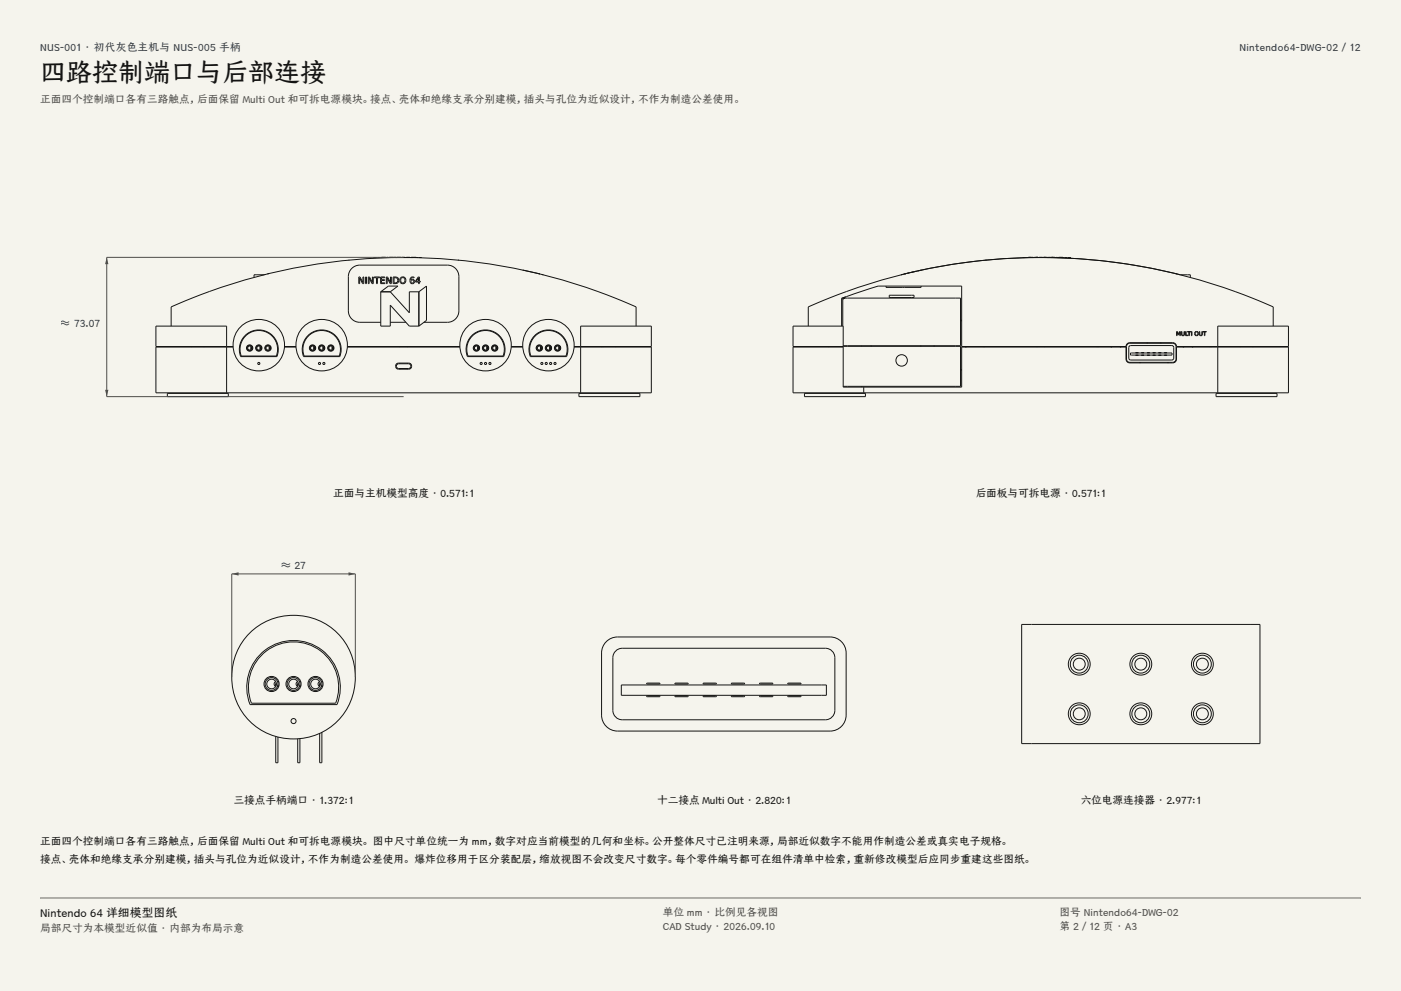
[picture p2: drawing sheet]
<svg xmlns="http://www.w3.org/2000/svg" width="420mm" height="297mm" viewBox="0 0 420 297" stroke-linecap="round" stroke-linejoin="round" font-family="sans-serif">
<g fill="#f5f4ed">
<path d="M0 0h420v297h-420z"/>
<path d="M12 12h396v275h-396z"/>
</g>
<g fill="none" stroke="#141413" stroke-width=".3">
<path d="M104.7 77.9l-.2 .1M112 77.2h.9M112 77.2h.1M112.1 77.2h.1M112.4 77.2h.1M112.5 77.2h.1M112.8 77.2h.1M112.9 77.2h.1M113.2 77.2h.1M113.2 77.2h.7M113.9 77.2h.1M114.1 77.2h.1"/>
<path d="M114.1 77.2h.9M114.2 77.2h.1M114.4 77.1h.1M114.4 77.1h1.2M114.5 77.2h.1M114.6 77.1v.1M114.9 77.2h.1M115 77.2h.1M115.2 77.2h1M115.2 77.2h.1M115.3 77.1h.1M115.6 77.1h.1"/>
<path d="M116.1 77.1h.1M116.1 77.1h.2M116.2 77.2h.1M116.3 77.1h.1M116.4 77.2h.5M116.4 77.2h.1M116.5 77.2h.1M116.7 77.1h.2M116.7 77.1h.1M116.9 77.1h.3M116.9 77.1v.1M117 77.2h.1"/>
<path d="M117.2 77.1h.7M117.2 77.1v.1M117.5 77.2h.1M117.6 77.2h.1M117.9 77.1v.1M118.1 77.1h.1M118.1 77.1l-1.2 .1M118.6 77.2h.1M118.8 77.1h-.7M118.8 77.1h.1M118.9 77.1h.6M118.9 77.1h.1"/>
<path d="M119.2 77.2h-.6M119.2 77.2h.1M119.4 77.2h.1M119.5 77.1l.7 .1h-.8M119.5 77.1v.1M119.8 77.2h.1M120.1 77.2h.1M120.4 77.1h.2M120.4 77.1h.1M120.6 77.1h.7M120.6 77.1h.1M121.3 77.1h.2"/>
<path d="M121.3 77.1h.1M121.5 77.1h.1M121.6 77.2h.4M121.7 77.2h.1M121.8 77.1h.1M121.8 77.1h.7M121.8 77.1v.1M121.8 77.2h.1M122 77.2h.1M122.1 77.2h.1M122.3 77.2h.1M122.5 77.1h.2"/>
<path d="M122.5 77.1v.1M122.7 77.1v.1M122.7 77.1h.2l-.8 .1M123.1 77.2h.1M123.1 77.2h.7M123.2 77.1h.9M123.2 77.1h.1M123.8 77.2h.1M124.1 77.2h.1M124.1 77.1h.7M124.1 77.1v.1M124.2 77.2h.1"/>
<path d="M124.4 77.2h1M124.4 77.2h.1M124.8 77.1v.1M125.4 77.2h.1M125.6 77.2h.7M125.6 77.2h.1M125.7 77.2h.1M126.2 77.2h.1M126.3 77.2h.1M137.3 77.9l.3 .1M46.7 97.7h21.2v6.1h-21.2zM51.3 97.7v-5.7l3.9-1.7a171.4 171.4 0 0 1 135.5 1.7v5.7"/>
<path d="M79.2 82.4h-3v.7M79.6 82.2l-.4 .1M80.6 82l-.4 .1M107.6 83h.3l.9 1.7v-1.7h.3v2h-.4l-.9-1.7v1.7h-.2zM109.6 83h.3v2h-.3zM110.4 83h.4l.8 1.7v-1.7h.3v2h-.4l-.8-1.7v1.7h-.3zM112.2 83h1.6v.2h-.7v1.8h-.2v-1.8h-.7zM114.1 83h1.3v.2h-1v.6h.9v.3h-.9v.7h1v.2h-1.3zM114.1 96.6h-6.2a3.4 3.4 0 0 1-3.5-3.4v-10.3a3.4 3.4 0 0 1 3.5-3.4h26.2a3.4 3.4 0 0 1 3.5 3.4v10.3a3.4 3.4 0 0 1-3.5 3.4h-7M114.1 87.5v10.2h2.9v-6.2l5.7 6.2h2.9M114.1 87.5h2.9M114.1 87.5l2.3-1.8h2.9l-2.3 1.8"/>
<path d="M115.8 83h.4l.9 1.7v-1.7h.2v2h-.3l-.9-1.7v1.7h-.3zM117 96.6h4.7M117 87.5l5.7 6.2v-6.2h2.9M117.9 83a1.13 1.13 0 0 1 1.4 .3 1.13 1.13 0 0 1 0 1.5l-1.4 .2zM118.1 83.2a.83 .83 0 0 1 1.1 .8 .83 .83 0 0 1-1.1 .8zM123.1 83.3a.56 .56 0 0 1 .5-.4 .56 .56 0 0 1 .5 .4h-.1a.61 .61 0 0 0-.6 0 .61 .61 0 0 0-.2 .6 .69 .69 0 0 1 1 .3 .69 .69 0 0 1-.6 1 .69 .69 0 0 1-.7-.9zM125.4 83h.3v1.3h.3v.2h-.3v.5h-.2v-.5h-.9zM125.5 83.2v1.1h-.7zM125.6 87.5v10.2M125.6 87.5l2.3-1.8v10.3l-2.3 1.7M156.7 80.9l5.1 1.2-.3-.1M162.4 82.2l.5 .2"/>
<path d="M174.1 97.7h21.2v6.1h-21.2zM50.2 117.9h18.2v1h-18.2zM57.4 103.8v.2M61.2 103.8v.2M67.9 104h-21.2v13.7h21.2M67.9 104v13.7M67.9 104h2M67.9 117.7h106.2M67.9 103.8h2M73.4 100.6a5.8 5.8 0 0 1 7.4-.8 5.8 5.8 0 0 1 2.2 7.1h-10.8a5.8 5.8 0 0 1 1.2-6.3zM73.6 100.7a5.6 5.6 0 0 1 7-.8 5.6 5.6 0 0 1 2.2 6.8h-10.5a5.6 5.6 0 0 1 1.3-6zM75.4 104.3v.3"/>
<path d="M75.4 104l-.2 .2 .2 .4M75.4 104.2v.2M75.6 104l.2 .1M75.6 104h.1M75.6 104.4v.2M75.8 104.5l-.2 .1M78.1 104l-.2 .4 .2 .2v-.3M78.2 104.2v.2M78.3 104l.2 .1M78.3 104h.1M78.4 104.4v.2M78.5 104.5l-.2 .1"/>
<path d="M80.8 104l-.1 .4 .1 .2v-.3M80.9 104.2v.2M81.1 104l.1 .1M81.1 104.4v.2M81.2 104.5l-.1 .1M85.3 104h3.4M85.3 103.8h3.4M92.3 100.6a5.8 5.8 0 0 1 7.3-.8 5.8 5.8 0 0 1 2.3 7.1h-10.9a5.8 5.8 0 0 1 1.3-6.3zM92.4 100.7a5.6 5.6 0 0 1 7.1-.8 5.6 5.6 0 0 1 2.2 6.8h-10.5a5.6 5.6 0 0 1 1.2-6zM94.2 104l-.2 .4 .2 .2v-.3M94.3 104.2v.2M94.4 104l.2 .1"/>
<path d="M94.5 104.4v.2M94.6 104.5l-.2 .1M96.9 104l-.1 .4 .2 .2v-.3M97 104.2v.2M97.2 104l.2 .1M97.2 104h.1M97.2 104.4v.2M97.4 104.5l-.2 .1M99.6 104h.1M99.7 104l-.2 .4 .2 .2v-.3M99.8 104.2v.2M99.9 104l.2 .1"/>
<path d="M99.9 104h.1M100 104.4v.2M100.1 104.5l-.2 .1M104.1 104h33.8M104.1 103.8h33.8M118.8 109.8l.2 .4 .5 .2h3l.5-.2 .2-.4M118.8 109.7l.2-.5 .5-.2h3l.5 .2 .2 .5M118.8 109.7v.1M118.9 109.1l.6-.3h3a.92 .92 0 0 1 .9 .9 .92 .92 0 0 1-.9 .9h-3a.92 .92 0 0 1-.9-.5 .92 .92 0 0 1 .3-1zM119.9 103.8v.2M119.9 108.8v.2M119.9 110.4v.2"/>
<path d="M122.1 103.8v.2M122.1 108.8v.2M122.1 110.4v.2M123.2 109.7v.1M141.4 100.6a5.8 5.8 0 0 1 7.3-.8 5.8 5.8 0 0 1 2.3 7.1h-10.9a5.8 5.8 0 0 1 1.3-6.3zM141.6 100.7a5.6 5.6 0 0 1 7-.8 5.6 5.6 0 0 1 2.2 6.8h-10.5a5.6 5.6 0 0 1 1.3-6zM143.3 104.3v.3M143.3 104l-.1 .2 .1 .4M143.4 104.2v.2M143.5 104l.2 .1M143.6 104h.1M143.6 104.4v.2"/>
<path d="M143.7 104.5l-.2 .1M146.1 104l-.2 .4 .2 .2v-.3M146.2 104.2v.2M146.3 104l.2 .1M146.4 104.4v.2M146.5 104.5l-.2 .1M148.8 104l-.2 .4 .2 .2v-.3M148.9 104.2v.2M149 104l.2 .1M149.1 104.4v.2M149.2 104.5l-.2 .1M153.3 104h3.4"/>
<path d="M153.3 103.8h3.4M160.2 100.6a5.8 5.8 0 0 1 7.4-.8 5.8 5.8 0 0 1 2.2 7.1h-10.8a5.8 5.8 0 0 1 1.2-6.3zM160.4 100.7a5.6 5.6 0 0 1 7.1-.8 5.6 5.6 0 0 1 2.2 6.8h-10.5a5.6 5.6 0 0 1 1.2-6zM162.1 104l-.1 .4 .2 .2v-.3M162.3 104.2v.2M162.4 104l.2 .1M162.4 104h.1M162.5 104.4v.2M162.6 104.5l-.2 .1M164.9 104l-.2 .4 .2 .2v-.3M165 104.2v.2M165.1 104l.2 .1"/>
<path d="M165.2 104h.1M165.2 104.4v.2M165.3 104.5l-.2 .1M167.6 104h.1M167.7 104l-.2 .4 .2 .2v-.3M167.7 104.2v.2M167.9 104l.2 .1M167.9 104h.1M167.9 104.4v.2M168.1 104.5l-.2 .1M172.1 104h2M172.1 103.8h2"/>
<path d="M173.6 117.9h18.2v1h-18.2zM174.1 104h21.2v13.7h-21.2M174.1 104v13.7M180.4 103.8v.2M180.8 103.8v.2M184.6 103.8v.2"/>
<circle cx="120.8" cy="84" r=".99"/>
<circle cx="120.8" cy="83.9" r=".75"/>
<circle cx="123.6" cy="84.3" r=".44"/>
<circle cx="74.8" cy="104.3" r=".95"/>
<circle cx="74.8" cy="104.3" r=".8"/>
<circle cx="74.8" cy="104.3" r=".6"/>
<circle cx="77.6" cy="103.4" r="7.7"/>
<circle cx="77.6" cy="104.3" r=".95"/>
<circle cx="77.6" cy="104.3" r=".8"/>
<circle cx="77.6" cy="104.3" r=".6"/>
<circle cx="77.6" cy="108.9" r=".32"/>
<circle cx="80.3" cy="104.3" r=".95"/>
<circle cx="80.3" cy="104.3" r=".8"/>
<circle cx="80.3" cy="104.3" r=".6"/>
<circle cx="93.7" cy="104.3" r=".95"/>
<circle cx="93.7" cy="104.3" r=".8"/>
<circle cx="93.7" cy="104.3" r=".6"/>
<circle cx="95.8" cy="108.9" r=".32"/>
<circle cx="96.4" cy="103.4" r="7.7"/>
<circle cx="96.4" cy="104.3" r=".95"/>
<circle cx="96.4" cy="104.3" r=".8"/>
<circle cx="96.4" cy="104.3" r=".6"/>
<circle cx="97.1" cy="108.9" r=".32"/>
<circle cx="99.2" cy="104.3" r=".95"/>
<circle cx="99.2" cy="104.3" r=".8"/>
<circle cx="99.2" cy="104.3" r=".6"/>
<circle cx="142.8" cy="104.3" r=".95"/>
<circle cx="142.8" cy="104.3" r=".8"/>
<circle cx="142.8" cy="104.3" r=".6"/>
<circle cx="144.2" cy="108.9" r=".32"/>
<circle cx="145.5" cy="103.4" r="7.7"/>
<circle cx="145.6" cy="104.3" r=".95"/>
<circle cx="145.6" cy="104.3" r=".8"/>
<circle cx="145.6" cy="104.3" r=".6"/>
<circle cx="145.6" cy="108.9" r=".32"/>
<circle cx="146.9" cy="108.9" r=".32"/>
<circle cx="148.3" cy="104.3" r=".95"/>
<circle cx="148.3" cy="104.3" r=".8"/>
<circle cx="148.3" cy="104.3" r=".6"/>
<circle cx="161.7" cy="104.3" r=".95"/>
<circle cx="161.7" cy="104.3" r=".8"/>
<circle cx="161.7" cy="104.3" r=".6"/>
<circle cx="162.4" cy="108.9" r=".32"/>
<circle cx="163.8" cy="108.9" r=".32"/>
<circle cx="164.4" cy="103.4" r="7.7"/>
<circle cx="164.4" cy="104.3" r=".95"/>
<circle cx="164.4" cy="104.3" r=".8"/>
<circle cx="164.4" cy="104.3" r=".6"/>
<circle cx="165.1" cy="108.9" r=".32"/>
<circle cx="166.4" cy="108.9" r=".32"/>
<circle cx="167.2" cy="104.3" r=".95"/>
<circle cx="167.2" cy="104.3" r=".8"/>
<circle cx="167.2" cy="104.3" r=".6"/>
</g>
<path d="M121 77.1h-89v41.8h89" fill="none" stroke="#504e49" stroke-width=".3"/>
<g fill="#504e49">
<path d="M32 77.1l.5 2.1h-1z"/>
<path d="M31.5 116.8h1l-.5 2.1z"/>
</g>
<g fill="none" stroke="#141413" stroke-width=".3">
<path d="M295.7 77.9l-.3 .1M306.7 77.2h.7M306.7 77.2h.1M306.8 77.2h.1M307.2 77.2h.1M307.4 77.2h.1M307.6 77.2h1M307.6 77.2h.1M308.2 77.1l.6 .1M308.2 77.1v.1M308.6 77.2h.1M308.6 77.1h1.2"/>
<path d="M308.6 77.1h.1M308.8 77.2h.1M309.2 77.2h.1M309.2 77.2h.7M309.8 77.1h.1M309.9 77.2h.1M310.1 77.1h.2M310.1 77.1h.1M310.1 77.2h.8M310.1 77.2h.1M310.2 77.2h.1M310.3 77.1h.9"/>
<path d="M310.3 77.1h.1M310.5 77.1h.7M310.5 77.1v.1M310.7 77.2h.1M310.9 77.2h.1M311 77.2h.4M311 77.2h.1M311.2 77.1v.1M311.5 77.1h.9M311.5 77.1h.1M312.4 77.1h.2M312.4 77.1h.1"/>
<path d="M312.6 77.1h.1M312.8 77.2h.8M312.8 77.2h.1M312.8 77.1h.7M312.8 77.1v.1M313.2 77.2h.1M313.4 77.2h.1M313.5 77.1v.1M313.6 77.2h.1M313.8 77.2h.6M313.8 77.2h.1M314.1 77.1l-1.2 .1"/>
<path d="M314.1 77.1h.1M314.2 77.1l1.7 .1M314.2 77.1h.1M314.4 77.2h.1M314.7 77.1h.1M314.9 77.1h.1M315.1 77.1l.6 .1M315.1 77.1v.1M315.2 77.2h.1M315.3 77.1h.8M315.3 77.1h.1M315.4 77.2h.1"/>
<path d="M315.9 77.2h.1M316.1 77.1h.2M316.1 77.1h.1M316.3 77.1h.1M316.6 77.2h-.7M316.6 77.2h.1M316.7 77.1h.2M316.7 77.1h.1M316.8 77.2h1M316.8 77.2h.1M316.9 77.1h.1M317.4 77.1h1.2"/>
<path d="M317.4 77.1h.1M317.6 77.1h.1M317.8 77.2h.1M318 77.2h.9M318 77.2h.1M318.2 77.2h.1M318.3 77.1h.1M318.4 77.2h.1M318.6 77.1h.1M318.7 77.2h.1M318.9 77.2h.1M319.1 77.2h.7"/>
<path d="M319.1 77.2h.1M319.8 77.2h.1M320.1 77.2h.9M320.1 77.2h.1M320.3 77.2h.1M320.5 77.2h.1M320.8 77.2h.1M321 77.2h.1M328.3 77.9h.1M237.7 97.7h15.1v6.1h-15.1zM242.3 97.7v-5.7l3.9-1.7a171.4 171.4 0 0 1 135.5 1.7v5.7M252.3 89.4l11-3.7h25v18.1h49.3l.4-.9 .7-.2h12.9l.6 .2 .5 .9h12.4"/>
<path d="M252.3 89.4v8.3M252.6 97.7v-8.1l.8-.3h34.6v14.3h-35.2M253.6 89l-1.3 .4M265.6 85.7v.4h10.5v-.4M266.6 88.5h7.4v.7h-7.4zM270.3 82.3l10.2-2.2 10.1-1.6 10.4-1 10.5-.3 10.7 .3 10.4 .9 11 1.7 10.1 2.2M270.6 82.2l-.5 .2M271.5 82l-.3 .1M272.6 81.8l-.6 .1M273 81.7h-.1M273.9 81.5l-.6 .1M274.6 81.3l-.7 .2"/>
<path d="M275 81.2h.1M276.3 80.9l-1.1 .3M276.3 80.9h.1M288 95.9l.3 .1M288 96.2h.3M352.4 82l.4 .1M352.7 99.4h.3l.3 .8 .3-.8h.3v1.2h-.2v-1.1l-.3 .9-.5-.9v1.1h-.2zM353.4 82.2l.4 .1M353.8 82.4h3v.7M354.2 99.4h.1v.7a.31 .31 0 0 0 .3 .4 .31 .31 0 0 0 .3-.4v-.7h.2v.7a.47 .47 0 0 1-.5 .5 .47 .47 0 0 1-.4-.5zM355.4 99.4h.2v1l.6 .2h-.8zM356 99.4h1l-.4 .1v1.1h-.2v-1.1z"/>
<path d="M357.2 99.4h.1v1.2h-.1zM359.5 99.4h.2v.7a.31 .31 0 0 0 .3 .4 .31 .31 0 0 0 .3-.4v-.7h.2v.7a.47 .47 0 0 1-.5 .5 .47 .47 0 0 1-.5-.5zM360.6 99.4h1l-.4 .1v1.1h-.2v-1.1zM365.1 97.7h21.2v6.1h-21.2zM241.2 117.9h18.2v1h-18.2zM248.4 103.8v.2M252.2 103.8v.2M252.6 103.8v.2M252.8 103.8h35.2v12h-35.2M258.3 103.6v.2M258.3 115.8v.2M258.9 116h-6.1v-12h-15.1v13.7h21.2"/>
<path d="M258.9 117.7h106.2M258.9 116v1.7M261 103.6l.1 .2M261.3 103.6v.2M275.9 103.6v.2M276.1 103.6v.2M279.9 103.6v.2M280.1 103.6v.2M288.3 110.9l-.3 .1M288.3 110.7h-.3M289.3 104h.4M289.5 104h-.1"/>
<path d="M289.7 104h.1M294.7 103.8v.2M295.1 103.8v.2M310.9 103.8v.2M313.1 103.8v.2M328.9 103.8v.2M329.3 103.8v.2M333 104h.4M333.1 104h.1M333.3 104h.1M335.7 104h.4M335.8 104h.1"/>
<path d="M336.1 104h-.1M338 103.2l.7-.3h12.9a.97 .97 0 0 1 1 .9v3.8a.97 .97 0 0 1-1 1h-12.9a.97 .97 0 0 1-1-1v-3.8zM338.5 103.8l.5-.2h12.6l.3 .5-.1 3.5-.5 .3-12.6-.1-.3-.5zM338.5 108.6v.1M338.8 108.6v.2M338.9 105.8h12.5v.6h-12.5zM340.4 106.4h.1M340.4 106.5h.1M340.4 105.7h.1M340.4 106.4v.1M340.5 106.5h.7M340.5 105.7h.7"/>
<path d="M341.2 106.4h.1M341.2 106.5h.1M341.2 105.7h.1M341.2 106.4v.1M341.8 108.6l-.2 .2M342.1 108.6l-.2 .2M342.2 105.7h.8zM342.2 106.4h.7M343.8 102.7l.1 .2M343.9 105.7h.8zM343.9 106.4h.7M344.1 102.7v.2"/>
<path d="M345.6 105.7h.8zM345.6 106.4h.7M347.3 105.7h.8zM347.3 106.4h.8M347.9 102.7v.2M348.1 102.7v.2M349 106.4h.1M349 106.5h.1M349 105.7h.1M349 106.4v.1M349.1 105.7h.7h-.7M349.8 106.4l-.7 .1"/>
<path d="M349.9 108.6l.2 .2M350.2 108.6l.2 .2M351.9 108.5v.2M352.2 108.4v.2M354.7 104h.1M354.8 104h-.2M354.8 104h.1M354.9 104h.1M357.3 104h.4M357.4 104h.1M357.6 104h.1M362.7 103.8v.2"/>
<path d="M363.1 103.8v.2M364.6 117.9h18.2v1h-18.2zM365.1 104h21.2v13.7h-21.2M365.1 104h-12.4l-.1 4-.4 .5-.6 .3-13.3-.1-.7-.7v-4h-49.3v12h-29.4M365.1 104v13.7M371.8 103.8v.2M375.6 103.8v.2M78.5 195.7a14 14 0 0 1 17.4-1.3 14 14 0 0 1 5.1 16.8h-26a14 14 0 0 1 3.5-15.5zM78.8 196a13.5 13.5 0 0 1 16.8-1.3 13.5 13.5 0 0 1 5 16.1h-25.2a13.5 13.5 0 0 1 3.4-14.8zM82.6 204.2a.8 .8 0 0 0-.4 .8 .8 .8 0 0 0 .5 .7v-.7M82.8 204.7v.6M83.2 204.2l.4 .2"/>
<path d="M83.3 205.2v.5M83.6 205.5l-.4 .3M89.2 204.2a.8 .8 0 0 0-.4 .8 .8 .8 0 0 0 .4 .7v-.7M89.4 204.7v.6M89.7 204.2l.5 .2M89.9 205.2v.5M90.2 205.5l-.5 .3M95.8 204.2a.82 .82 0 0 0-.5 .8 .82 .82 0 0 0 .5 .7M95.8 205v.7M96 204.7v.6M96.3 204.2l.5 .2M96.5 205.2v.5"/>
<path d="M96.5 219.4v9.2h-.7v-8.9M96.8 205.5l-.5 .3M82.7 220.7v7.9h.6v-7.7M89.9 221.4v7.2h-.7v-7.2"/>
<circle cx="358.7" cy="100" r=".62"/>
<circle cx="358.7" cy="99.9" r=".47"/>
<circle cx="270.3" cy="108" r="1.72"/>
<circle cx="81.4" cy="205" r="2.27"/>
<circle cx="81.4" cy="205" r="1.93"/>
<circle cx="81.4" cy="205" r="1.45"/>
<circle cx="87.9" cy="202.9" r="18.6"/>
<circle cx="88" cy="205" r="2.27"/>
<circle cx="88" cy="205" r="1.93"/>
<circle cx="88" cy="205" r="1.45"/>
<circle cx="88" cy="216.1" r=".76"/>
<circle cx="94.6" cy="205" r="2.27"/>
<circle cx="94.6" cy="205" r="1.93"/>
<circle cx="94.6" cy="205" r="1.45"/>
</g>
<path d="M69.5 202.9v-30.9h37v30.9" fill="none" stroke="#504e49" stroke-width=".3"/>
<g fill="#504e49">
<path d="M69.5 172l2-.5v1z"/>
<path d="M104.5 171.5l2 .5-2 .5z"/>
</g>
<g fill="none" stroke="#141413" stroke-width=".3">
<path d="M182 192a4.8 4.8 0 0 1 3.1-1.1h63.8a4.8 4.8 0 0 1 4.8 4.8v18.6a4.8 4.8 0 0 1-4.8 4.8h-63.8a4.8 4.8 0 0 1-4.8-4.8v-18.6a4.8 4.8 0 0 1 1.7-3.7zM184.8 194.9l1.7-.6h61a2.82 2.82 0 0 1 2.8 2.8v15.8a2.82 2.82 0 0 1-2.8 2.8h-61a2.82 2.82 0 0 1-2.8-2.8v-15.8a2.81 2.81 0 0 1 1.1-2.2zM306.3 187.1h71.4v35.8h-71.4zM186.3 205.3h61.4v3.1h-61.4zM193.9 208.5h3.9v.3h-3.9zM193.9 204.7h3.9v.3h-3.9zM202.3 208.5h4v.3h-4zM202.3 204.7h4v.3h-4zM210.8 208.5h3.9v.3h-3.9zM210.8 204.7h3.9v.3h-3.9zM219.3 208.5h3.9v.3h-3.9zM219.3 204.7h3.9v.3h-3.9z"/>
<path d="M227.7 208.5h4v.3h-4zM227.7 204.7h4v.3h-4zM236.2 208.5h3.9v.3h-3.9zM236.2 204.7h3.9v.3h-3.9z"/>
<circle cx="323.5" cy="199" r="3.3"/>
<circle cx="323.5" cy="199" r="2.69"/>
<circle cx="323.5" cy="199" r="1.79"/>
<circle cx="342" cy="199" r="3.3"/>
<circle cx="342" cy="199" r="2.69"/>
<circle cx="342" cy="199" r="1.79"/>
<circle cx="360.4" cy="199" r="3.3"/>
<circle cx="360.4" cy="199" r="2.69"/>
<circle cx="360.4" cy="199" r="1.79"/>
<circle cx="323.5" cy="213.9" r="3.3"/>
<circle cx="323.5" cy="213.9" r="2.69"/>
<circle cx="323.5" cy="213.9" r="1.79"/>
<circle cx="342" cy="213.9" r="3.3"/>
<circle cx="342" cy="213.9" r="2.69"/>
<circle cx="342" cy="213.9" r="1.79"/>
<circle cx="360.4" cy="213.9" r="3.3"/>
<circle cx="360.4" cy="213.9" r="2.69"/>
<circle cx="360.4" cy="213.9" r="1.79"/>
</g>
<path d="M12 269.3h396zM12 269h396v.3h-396z" fill-rule="evenodd" fill="#504e49"/>
<text font-size="7.8" fill="#141413" x="12" y="24.7">四路控制端口与后部连接</text>
<text font-size="3.5" fill="#141413" x="12" y="274.9">Nintendo 64 详细模型图纸</text>
<g font-size="3.2" fill="#1b365d">
<text x="12" y="15.3">NUS-001 · 初代灰色主机与 NUS-005 手柄</text>
<text x="371.6" y="15.3">Nintendo64-DWG-02 / 12</text>
<text x="18.2" y="98">≈ 73.07</text>
<text x="84.3" y="170.4">≈ 27</text>
</g>
<g font-size="3.2" fill="#504e49">
<text x="12" y="30.9">正面四个控制端口各有三路触点，后面保留 Multi Out 和可拆电源模块。接点、壳体和绝缘支承分别建模，插头与孔位为近似设计，不作为制造公差使用。</text>
<text x="198.7" y="274.5">单位 mm · 比例见各视图</text>
<text x="317.6" y="274.5">图号 Nintendo64-DWG-02</text>
<text x="12" y="279.3">局部尺寸为本模型近似值 · 内部为布局示意</text>
<text x="198.7" y="278.8">CAD Study · 2026.09.10</text>
<text x="317.6" y="278.8">第 2 / 12 页 · A3</text>
</g>
<g font-size="3.2" fill="#141413">
<text x="99.8" y="149">正面与主机模型高度 · 0.571:1</text>
<text x="292.4" y="149">后面板与可拆电源 · 0.571:1</text>
<text x="70" y="241">三接点手柄端口 · 1.372:1</text>
<text x="197" y="241">十二接点 Multi Out · 2.820:1</text>
<text x="323.9" y="241">六位电源连接器 · 2.977:1</text>
<text x="12" y="253.3">正面四个控制端口各有三路触点，后面保留 Multi Out 和可拆电源模块。 图中尺寸单位统一为 mm，数字对应当前模型的几何和坐标。公开整体尺寸已注明来源，局部近似数字不能用作制造公差或真实电子规格。</text>
<text x="12" y="258.6">接点、壳体和绝缘支承分别建模，插头与孔位为近似设计，不作为制造公差使用。 爆炸位移用于区分装配层，缩放视图不会改变尺寸数字。每个零件编号都可在组件清单中检索，重新修改模型后应同步重建这些图纸。</text>
</g>
</svg>
